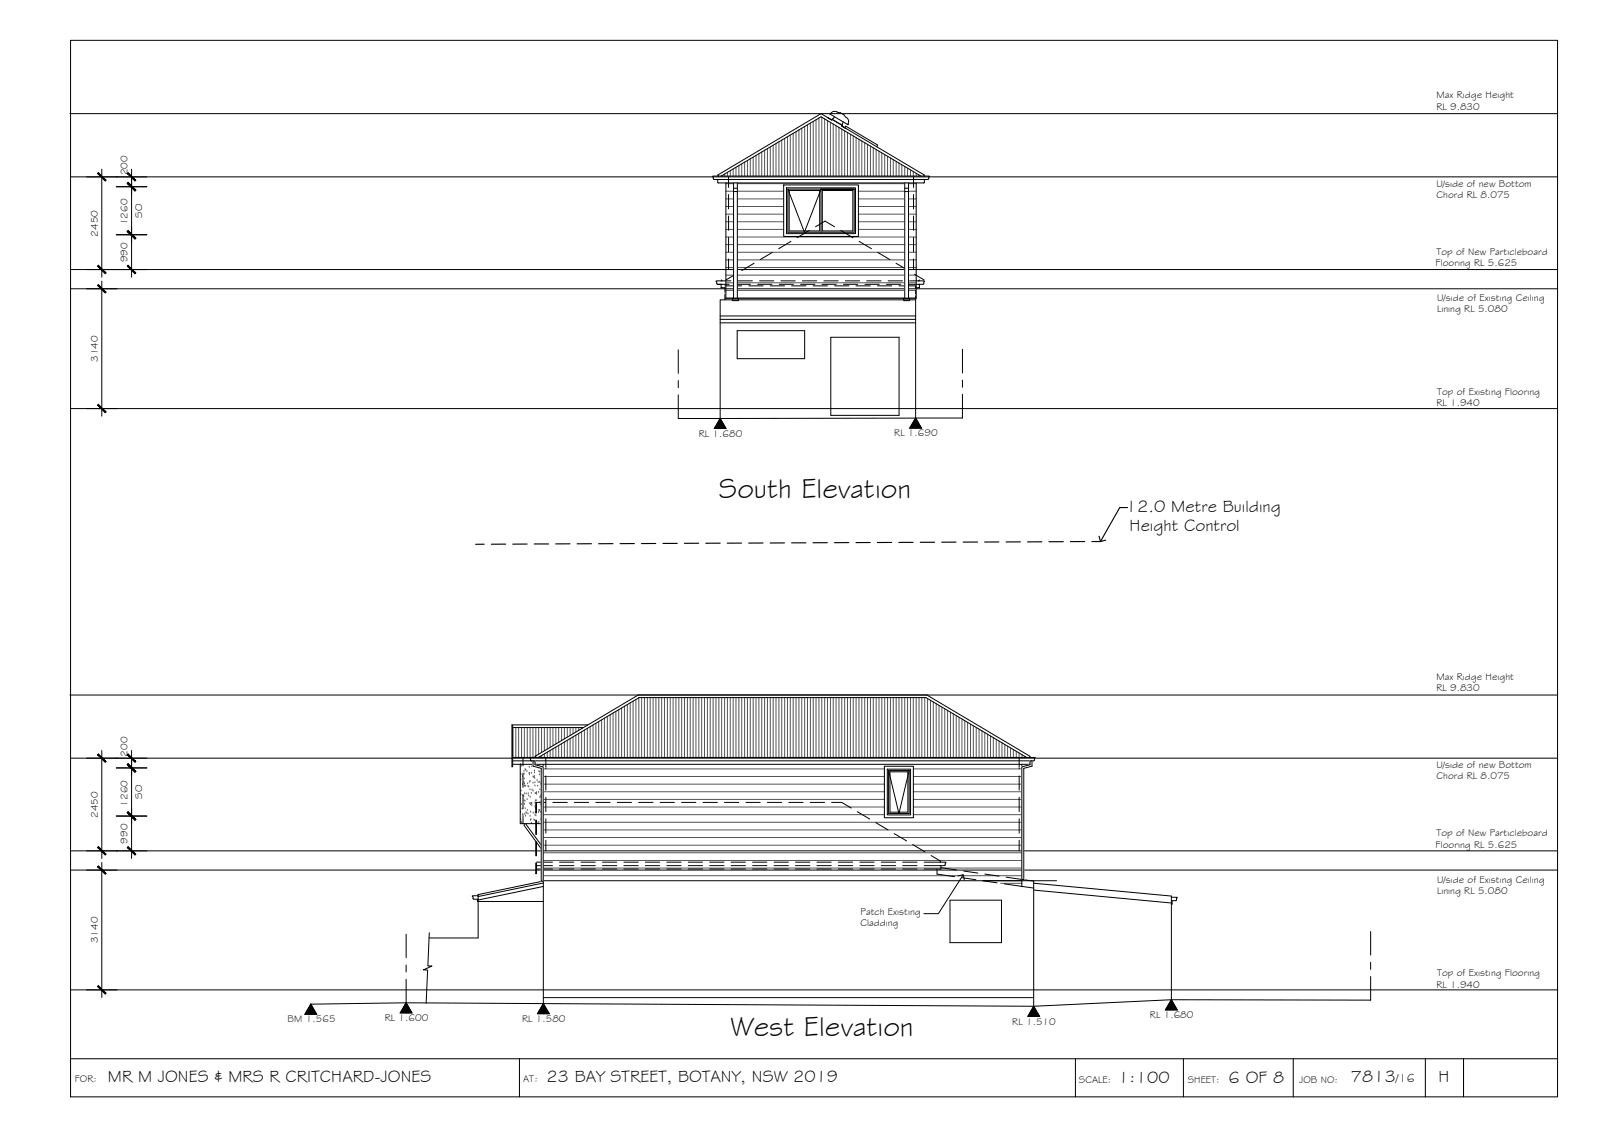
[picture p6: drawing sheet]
<svg xmlns="http://www.w3.org/2000/svg" width="420mm" height="297mm" viewBox="0 0 420 297" stroke-linecap="round" stroke-linejoin="round" font-family="sans-serif">
<!-- layer: BORDER -->
<path d="M18.5 10.6h390v277h-390zM18.5 277.6h390M136.2 277.6v10M282.1 277.6v10M310.4 277.6v10M339.2 277.6v10M373.8 277.6v10M383.8 277.6v10" fill="none" stroke="#000" stroke-width=".26"/>
<!-- layer: CEILING-FLOOR LINES -->
<path d="M18.3 29.8h390.1M18.5 46.4h390M18.5 70.7h390M18.5 75.7h390M18.5 107.1h390M18.3 182.2h390.1M18.5 198.8h390M18.5 223.1h390M18.5 228.1h390M18.5 259.5h390" fill="none" stroke="#000" stroke-width=".26"/>
<!-- layer: HATCH -->
<g fill="none" stroke="#545454" stroke-width=".26">
<path d="M199.8 39.8v6.4M200.5 39.4v6.8M201.3 39v7.2M202 38.5v7.7M202.8 38.1v8.1M203.5 37.6v8.6M204.3 37.2v9M205 36.7v9.5M205.8 36.3v9.9M206.5 35.8v10.4M207.3 35.4v10.8M208 34.9v11.3"/>
<path d="M208.8 34.5v11.7M209.5 34.1v12.1M210.3 33.6v12.6M211 33.2v13M211.8 32.7v13.5M212.5 32.3v13.9M213.3 31.8v14.4M214 31.4v14.8M214.8 30.9v15.3M215.5 30.7v15.5M216.3 31.2v15M217 31.6v14.6"/>
<path d="M217.8 32.1v14.1M218.5 32.5v13.7M219.3 32.9v13.3M220 33.4v12.8M220.8 33.8v12.4M221.5 34.3v11.9M222.3 34.7v11.5M223 35.2v11M223.8 35.6v10.6M224.5 36.1v10.1M225.3 36.5v9.7M226 37v9.2"/>
<path d="M226.8 37.4v8.8M227.5 37.9v8.3M228.3 38.3v7.9M229 38.7v7.5M229.8 39.2v7M230.5 39.6v6.6M189.3 46.1v.1M190 45.6v.6M190.4 48.1h49.9M190.4 50.1h15.1M190.4 52.1h15.1M190.4 54.1h15.1"/>
<path d="M190.4 56.1h15.1M190.4 58.1h15.1M190.8 45.2v1M191.5 44.7v1.5M192.3 44.3v1.9M193 43.9v2.3M193.8 43.4v2.8M194.5 43v3.2M195.3 42.5v3.7M196 42.1v4.1M196.8 41.6v4.6M197.5 41.2v5"/>
<path d="M198.3 40.7v5.5M199 40.3v5.9M225.1 50.1h15.2M225.1 52.1h15.2M225.1 54.1h15.2M225.1 56.1h15.2M225.1 58.1h15.2M231.3 40.1v6.1M232 40.5v5.7M232.8 41v5.2M233.5 41.4v4.8M234.3 41.9v4.3"/>
<path d="M235 42.3v3.9M235.8 42.7v3.5M236.5 43.2v3M237.3 43.6v2.6M238 44.1v2.1M238.8 44.5v1.7M239.5 45v1.2M240.3 45.4v.8M241 45.9v.3M190.4 62.1h49.9M190.4 64.1h49.9M190.4 66.1h49.9"/>
<path d="M190.4 68.1h49.9M190.4 70.1h49.9M190.4 60.1h15.1M190.4 72.1h49.8M190.4 74.1h49.9M190.4 76.1h49.7M190.4 78.1h49.7M225.1 60.1h15.2M134.5 190.7v7.9M135.3 190.7v7.9M136 190.7v7.9M136.8 190.7v7.9"/>
<path d="M137.5 190.7v7.9M138.3 190.7v7.9M139 190.7v7.9M139.8 190.7v7.9M140.5 190.7v7.7M141.3 190.7v7.1M141.3 198.5v.1M142 190.7v6.6M142 198.1v.5M142.8 190.7v6.1M142.8 197.6v1M143.5 190.7v5.7"/>
<path d="M143.5 197.2v1.4M144.3 190.7v5.2M144.3 196.7v1.9M145 190.7v4.8M145 196.3v2.3M145.8 190.7v4.3M145.8 195.8v2.8M146.5 190.7v3.9M146.5 195.4v3.2M147.3 190.7v3.5M147.3 195v3.6M148 190.7v3"/>
<path d="M148 194.5v4.1M148.8 190.7v2.6M148.8 194.1v4.5M149.5 190.7v2.1M149.5 193.6v5M150.3 190.7v1.7M150.3 193.2v5.4M151 190.7v1.2M151 192.7v5.9M151.8 190.7v.8M151.8 192.3v6.3M152.5 190.7v.3"/>
<path d="M152.5 191.8v6.8M153.3 191.4v7.2M154 191v7.6M154.8 190.5v8.1M155.5 190.1v8.5M156.3 189.6v9M157 189.2v9.4M157.8 188.7v9.9M158.5 188.3v10.3M159.3 187.8v10.8M160 187.4v11.2M160.8 187v11.6"/>
<path d="M161.5 186.5v12.1M162.3 186v12.6M163 185.6v13M163.8 185.2v13.4M164.5 184.7v13.9M165.3 184.3v14.3M166 183.8v14.8M166.8 183.4v15.2M167.5 182.9v15.7M168.3 182.9v15.7M169 182.9v15.7M169.8 182.9v15.7"/>
<path d="M170.5 182.9v15.7M171.3 182.9v15.7M172 182.9v15.7M172.8 182.9v15.7M173.5 182.9v15.7M174.3 182.9v15.7M175 182.9v15.7M175.8 182.9v15.7M176.5 182.9v15.7M177.3 182.9v15.7M178 182.9v15.7M178.8 182.9v15.7"/>
<path d="M179.5 182.9v15.7M180.3 182.9v15.7M181 182.9v15.7M181.8 182.9v15.7M182.5 182.9v15.7M183.3 182.9v15.7M184 182.9v15.7M184.8 182.9v15.7M185.5 182.9v15.7M186.3 182.9v15.7M187 182.9v15.7M187.8 182.9v15.7"/>
<path d="M188.5 182.9v15.7M189.3 182.9v15.7M190 182.9v15.7M190.8 182.9v15.7M191.5 182.9v15.7M192.3 182.9v15.7M193 182.9v15.7M193.8 182.9v15.7M194.5 182.9v15.7M195.3 182.9v15.7M196 182.9v15.7M196.8 182.9v15.7"/>
<path d="M197.5 182.9v15.7M198.3 182.9v15.7M199 182.9v15.7M199.8 182.9v15.7M200.5 182.9v15.7M201.3 182.9v15.7M202 182.9v15.7M202.8 182.9v15.7M203.5 182.9v15.7M204.3 182.9v15.7M205 182.9v15.7M205.8 182.9v15.7"/>
<path d="M206.5 182.9v15.7M207.3 182.9v15.7M208 182.9v15.7M208.8 182.9v15.7M209.5 182.9v15.7M210.3 182.9v15.7M211 182.9v15.7M211.8 182.9v15.7M212.5 182.9v15.7M213.3 182.9v15.7M214 182.9v15.7M214.8 182.9v15.7"/>
<path d="M215.5 182.9v15.7M216.3 182.9v15.7M217 182.9v15.7M217.8 182.9v15.7M218.5 182.9v15.7M219.3 182.9v15.7M220 182.9v15.7M220.8 182.9v15.7M221.5 182.9v15.7M222.3 182.9v15.7M223 182.9v15.7M223.8 182.9v15.7"/>
<path d="M224.5 182.9v15.7M225.3 182.9v15.7M226 182.9v15.7M226.8 182.9v15.7M227.5 182.9v15.7M228.3 182.9v15.7M229 182.9v15.7M229.8 182.9v15.7M230.5 182.9v15.7M231.3 182.9v15.7M232 182.9v15.7M232.8 182.9v15.7"/>
<path d="M233.5 182.9v15.7M234.3 182.9v15.7M235 182.9v15.7M235.8 182.9v15.7M236.5 182.9v15.7M237.3 182.9v15.7M238 182.9v15.7M238.8 182.9v15.7M239.5 182.9v15.7M240.3 182.9v15.7M241 182.9v15.7M241.8 182.9v15.7"/>
<path d="M242.5 182.9v15.7M243.3 183.1v15.5M244 183.6v15M244.8 184v14.6M245.5 184.5v14.1M246.3 184.9v13.7M247 185.4v13.2M247.8 185.8v12.8M248.5 186.3v12.3M249.3 186.7v11.9M250 187.1v11.5M250.8 187.6v11"/>
<path d="M251.5 188v10.6M252.3 188.5v10.1M253 188.9v9.7M253.8 189.4v9.2M254.5 189.8v8.8M255.3 190.3v8.3M256 190.7v7.9M256.8 191.2v7.4M257.5 191.6v7M258.3 192.1v6.5M259 192.5v6.1M259.8 192.9v5.7"/>
<path d="M260.5 193.4v5.2M261.3 193.8v4.8M262 194.3v4.3M262.8 194.7v3.9M263.5 195.2v3.4M264.3 195.6v3M265 196.1v2.5M265.8 196.5v2.1M266.5 196.9v1.7M267.3 197.4v1.2M268 197.8v.8M268.8 198.3v.3"/>
<path d="M136.5 213h.1M136.5 200.5h.1M136.6 214.9h.1M136.6 208.4h.1M136.6 204.4h.1M136.6 203.1h.1M136.6 215.5h.1M136.7 207.4h.1M136.7 200.8h.1M136.7 211h.1M136.8 215.7h.1M136.9 212.1h.1"/>
<path d="M137 205.7h.1M137 203.6h.1M137.1 213.5h.1M137.1 213.8h.1M137.2 208.7h.1M137.4 208.8h.1M137.4 202.2h.1M137.5 203h.1M137.5 205.2h.1M137.5 204.2h.1M137.5 209.9h.1M137.5 206.2h.1"/>
<path d="M137.5 210.9h.1M137.6 205.6h.1M137.6 208.1h.1M137.7 213.5h.1M137.7 210.1h.1M137.7 201.8h.1M137.7 212h.1M137.8 214h.1M137.8 206.1h.1M137.9 201.9h.1M138 213.1h.1M138 208.2h.1"/>
<path d="M138.1 213.2h.1M138.2 202.3h.1M138.2 209.6h.1M138.3 212.5h.1M138.4 205.5h.1M138.5 213.4h.1M138.5 206.2h.1M138.5 208.1h.1M138.7 208.7h.1M138.7 206.3h.1M138.8 202.7h.1M138.8 201.2h.1"/>
<path d="M138.8 202.8h.1M138.9 203.2h.1M138.9 205.1h.1M138.9 210.7h.1M139 207.1h.1M139 204.8h.1M139 214h.1M139.1 209h.1M139.1 211h.1M139.1 215h.1M139.2 212.9h.1M139.2 214.9h.1"/>
<path d="M139.3 210.6h.1M139.3 208h.1M139.4 202.7h.1M139.4 201h.1M139.4 215.9h.1M139.4 210.7h.1M139.5 210.6h.1M139.5 211.2h.1M139.6 207.1h.1M139.8 205.3h.1M139.8 203.7h.1M139.8 207.4h.1"/>
<path d="M139.9 213.2h.1M140 203.8h.1M140 215h.1M140.2 202.1h.1M140.2 202.6h.1M140.2 203.6h.1M140.2 215.1h.1M140.2 204.1h.1M140.3 210.5h.1M140.3 206.1h.1M140.3 205.2h.1M140.3 213.8h.1"/>
<path d="M140.3 211.5h.1M140.4 208h.1M140.4 213.1h.1M140.4 210h.1M140.5 211.9h.1M140.6 213.9h.1M140.6 208.1h.1M140.6 215.9h.1M140.6 209.9h.1M140.7 207.8h.1M140.7 208.2h.1M140.8 215.7h.1"/>
<path d="M140.9 204.7h.1M141 206.1h.1M141.1 201.2h.1M141.1 215.9h.1M141.1 205.1h.1M141.2 213h.1M141.3 207.7h.1M141.3 201.4h.1M141.3 215.6h.1M141.3 202.3h.1M141.3 212.5h.1M141.4 201.2h.1"/>
<path d="M141.5 203.2h.1M141.5 212.5h.1M141.5 205.1h.1M141.5 212.6h.1M141.6 202.4h.1M141.6 207.1h.1M141.7 209h.1M141.7 210.3h.1M141.7 211h.1M141.8 213h.1M141.8 214.9h.1M141.8 208.7h.1"/>
<path d="M141.9 205.6h.1M142.1 205.8h.1M142.1 207.6h.1M142.1 202.4h.1M142.1 215.5h.1M142.2 204.8h.1M142.2 202.2h.1M142.2 210.2h.1M142.3 215h.1M142.4 213.4h.1M142.5 215.6h125.5M142.5 217.6h125.5"/>
<path d="M142.5 219.6h125.5M142.5 201.6h89.5M142.5 203.6h89.5M142.5 205.6h89.5M142.5 207.6h89.5M142.5 209.6h89.5M142.5 211.6h89.5M142.5 213.6h89.5M239.6 201.6h28.4M239.6 203.6h28.4M239.6 205.6h28.4M239.6 207.6h28.4"/>
<path d="M239.6 209.6h28.4M239.6 211.6h28.4M239.6 213.6h28.4M142.5 221.6h125.5M142.5 223.6h125.5M142.5 225.6h125.5M142.5 227.6h125.5M142.5 229.6h125.5M262.4 231.6h5.6"/>
</g>
<!-- layer: DIMENSION -->
<g fill="none" stroke="#000" stroke-width=".26">
<path d="M22.7 46.4h15.8M26.7 44.4v28.3M30.5 49h8M34.5 44.4v28.3M22.7 75.7h8M22.7 70.7h15.8M26.7 73.7v35.4M30.5 61.5h8M22.7 107.1h8M22.7 198.8h15.8M26.7 196.8v28.3M34.5 196.8v28.3"/>
<path d="M30.5 201.3h8M30.5 213.9h8M22.7 228.1h8M22.7 223.1h15.8M26.7 226.1v35.4M257.7 230.9h19.4M22.7 259.5h8"/>
</g>
<!-- layer: 0 -->
<g fill="#000" stroke="#000" stroke-width=".26">
<path d="M25.6 45.5l2 2 .2-.2zM25.6 45.5l.2-.3 2 2.1z"/>
<path d="M33.6 47.8l-.2 .2 2.2 1.8zM33.4 48l2.2 1.8-.2 .3z"/>
<path d="M33.4 45.5l2 2 .2-.2zM33.6 45.2l2 2.1-2.2-1.8z"/>
<path d="M33.4 48l2 2.1 .2-.3zM33.6 47.8l2 2-2.2-1.8z"/>
<path d="M25.6 69.8l2.2 1.8-2-2.1zM25.6 69.8l2.2 1.8-.2 .2z"/>
<path d="M25.6 74.8l2 2 .2-.2zM25.6 74.8l.2-.2 2 2z"/>
<path d="M33.6 60.4l-.2 .3 2.2 1.7zM33.4 60.7l2.2 1.7-.2 .2z"/>
<path d="M33.6 69.5l-.2 .3 2.2 1.8zM33.4 69.8l2.2 1.8-.2 .2z"/>
<path d="M33.4 60.7l2 1.9 .2-.2zM33.6 60.4l2 2-2.2-1.7z"/>
<path d="M25.8 106l-.2 .2 2.2 1.8zM25.6 106.2l2.2 1.8-.2 .2z"/>
<path d="M25.6 197.9l2 2 .2-.2zM25.6 197.9l.2-.3 2 2.1z"/>
<path d="M33.4 197.9l2 2 .2-.2zM33.6 197.6l2 2.1-2.2-1.8z"/>
<path d="M33.6 200.2l-.2 .2 2.2 1.8zM33.4 200.4l2.2 1.8-.2 .3z"/>
<path d="M33.6 212.8l-.2 .3 2.2 1.7zM33.4 213.1l2.2 1.7-.2 .2z"/>
<path d="M33.4 200.4l2 2.1 .2-.3zM33.6 200.2l2 2-2.2-1.8z"/>
<path d="M33.4 213.1l2 1.9 .2-.2zM33.6 212.8l2 2-2.2-1.7z"/>
<path d="M25.8 221.9l-.2 .3 2.2 1.8zM25.6 222.2l2.2 1.8-.2 .2z"/>
<path d="M25.6 227.2l2 2 .2-.2zM25.6 227.2l.2-.2 2 2z"/>
<path d="M33.6 221.9l-.2 .3 2.2 1.8zM33.4 222.2l2.2 1.8-.2 .2z"/>
<path d="M25.8 258.4l-.2 .2 2.2 1.8zM25.6 258.6l2.2 1.8-.2 .2z"/>
</g>
<!-- layer: GRDLEV -->
<path d="M240.1 109.6l-62.2 .1M240.1 109.6h12.3M359.5 262.2l-52.3-.1-36.1 1.7-164.6-.9-25 .4" fill="none" stroke="#000" stroke-width=".26"/>
<!-- layer: EXISTING -->
<g fill="none" stroke="#000" stroke-width=".26">
<path d="M213.9 59.5l2.5-1.5 2.5 1.5M188 74.3l.2 .2h3M189.1 74.5v.9h1v1.2M189.1 73.6h2.6M189.2 73.4l.1 .2-1.5 .1 .2 .6M190.1 77.1v1.5M190.1 74.9h4.4M192.9 71.9l-2.5 1.5M193.1 74.5h3.7M193.6 73.6h3.7M196.4 74.9h3.7M197.8 69l-3.3 1.9"/>
<path d="M198.7 74.5h3.8M199.2 73.6h3.8M202 74.9h3.8M202.6 66.2l-3.2 1.9M204.4 74.5h3.7M204.8 73.6h3.8M207.4 63.3l-3.2 1.9M207.6 74.9h3.8M210 74.5h3.7M210.4 73.6h3.8M212.3 60.4l-3.3 1.9M213.3 74.9h3.7"/>
<path d="M215.6 74.5h3.7M216.1 73.6h3.7M218.9 74.9h3.7M220.5 60.4l3.2 1.9M221.2 74.5h3.8M221.7 73.6h3.8M224.5 74.9h3.8M225.3 63.3l3.3 1.9M226.9 74.5h3.7M227.3 73.6h3.8M230.1 74.9h3.8M230.2 66.2l3.2 1.9"/>
<path d="M232.5 74.5h3.7M232.9 73.6h3.8M235 69l3.2 1.9M235.8 74.9h4.3v.7M238.6 73.6h2.5M239.8 71.9l2.5 1.5M240.1 78.6h-51.2v31.1M240.1 76.1v1M240.1 77.5v32.1M241.1 73.4l-.2 .2 1.6 .1-.2 .6M241.1 74.5v.9h-1M242.3 74.3l-.2 .2h-4"/>
<path d="M188.9 82.8h51.2M188.9 83.7h51.2M188.9 84.6h51.2M193.3 86.7h17.7v7.3h-17.7zM217.9 88.4h17.9v20.5h-17.9zM140.5 215v3.8M140.7 210.4v2.7M140.7 215v3.8M143.1 210.4h-2.6v2.7M145 210.4h3.8M150.6 210.4h3.8M156.3 210.4h3.7"/>
<path d="M161.9 210.4h3.7M167.5 210.4h3.8M173.1 210.4h3.8M178.8 210.4h3.7M184.4 210.4h3.7M190 210.4h3.8M195.6 210.4h3.8M201.3 210.4h3.7M206.9 210.4h3.7M212.5 210.4h3.8M218.1 210.4h2.7l2.5 1.5M224.9 212.8l3.2 1.9"/>
<path d="M229.7 215.7l3.2 1.9M234.5 218.6l3.3 1.9M125.2 235.7v.6h.2v9.6h-12.9M125.4 234.8l-1.5 .1 .2 .2v.6h1.3M125.4 234.8v1.5h17.1M140.5 226.3v2.7h.2v-2.7M140.5 220.6v3.8M140.7 226.9h4.2M140.7 227.8h4.2M140.7 226h4.2M140.7 220.6v3.8M142.5 227.8v35.3"/>
<path d="M142.5 232.4l-17.1 3.6M142.5 231.5l-17.1 3.5M142.5 231l-17.1 3.5v.3M146.8 226.9h3.7M146.8 227.8h3.7M146.8 226h3.7M152.4 226.9h3.7M152.4 227.8h3.7M152.4 226h3.7M158 226.9h3.8M158 227.8h3.8M158 226h3.8"/>
<path d="M163.6 226.9h3.8M163.6 227.8h3.8M163.6 226h3.8M169.3 226.9h3.7M169.3 227.8h3.7M169.3 226h3.7M174.9 226.9h3.7M174.9 227.8h3.7M174.9 226h3.7M180.5 226.9h3.8M180.5 227.8h3.8M180.5 226h3.8"/>
<path d="M186.1 226.9h3.8M186.1 227.8h3.8M186.1 226h3.8M191.8 226.9h3.7M191.8 227.8h3.7M191.8 226h3.7M197.4 226.9h3.7M197.4 227.8h3.7M197.4 226h3.7M203 226.9h3.8M203 227.8h3.8M203 226h3.8"/>
<path d="M208.6 226.9h3.8M208.6 227.8h3.8M208.6 226h3.8M214.3 226.9h3.7M214.3 227.8h3.7M214.3 226h3.7M219.9 226.9h3.7M219.9 227.8h3.7M219.9 226h3.7M225.5 226.9h3.8M225.5 227.8h3.8M225.5 226h3.8"/>
<path d="M231.1 226.9h3.8M231.1 227.8h3.8M231.1 226h3.8M236.8 226.9h3.7M236.8 227.8h3.7M236.8 226h3.7M239.4 221.4l3.2 1.9M242.4 226h4.2M244.2 224.3l2.5 1.5-.1 .2M245.8 227.8v1.4l4.6 .6M246.6 226l1.5 .2-.4 .7h-5.3M246.8 226.9v.9h-4.4"/>
<path d="M246.8 227.5l4.1 .6M249.2 236h13.5v11.1h-13.5zM252.3 230.1l3.7 .5M252.7 228.4l3.8 .5M257.8 230.9l3.7 .6M258.3 229.2l3.7 .5M263.4 231.7l7.7 1.1M263.9 230l7.2 1v32.8M268 230.9v1.5M271.1 233.4l36.1 3.3M271.1 231.6l36.1 3.3v27.2M307.2 235.2l1.6 .1-.2 .2-.1 .6h-1.3"/>
<path d="M307.4 236.1v.9h-.2M142.5 261.5h128.6"/>
</g>
<!-- layer: NEWWORK -->
<g fill="none" stroke="#000" stroke-width=".26">
<path d="M218.2 31.3l2.7 1.6M218.9 30.6l-.8 .9-1-.6 1 .6 .1-.2 2.7 1.6-.1 .2 1 .6M220.5 29.6h-.3a1.78 1.78 0 0 0-2.2 0l-.3 .3 4.7 2.8a1.53 1.53 0 0 0-.7-2.1l-.4-.5-.8-.5M221.2 32l-.4 1.1 .1-.2M187.1 46.8l.2 .3 56.1-.1 .2-.2M188.2 47.1v.9h54.2v-.9M188.4 46.2h-1.5l.2 .7M189.2 46.2l26.1-15.6 26.2 15.6M190.4 48v30.2h49.9v-30.2M205.5 48.5h19.6v13.5h-19.6zM206.3 49.2h18.1v12h-18.1zM242.2 46.2l.2-.3-27.1-16.1-27 16.1 .1 .3h55.2l.2 .1-.2 .1v.5"/>
<path d="M134.5 198.6h137l-.4 .9h-136.6M134.5 190v11h-.2v-11h19.9M134.5 190.7h18.5M140.3 199.5v.9h.2M140.3 198.6h-1.3l.4 .9M140.5 198.6l-.2-.3 27.1-16.1h75.7l27 16.1-.2 .3M141.2 198.6l26.4-15.7h75.3l26.3 15.7M270.2 199.5v.9h-135.7M136.4 200.4v15.5h6.1M137.5 215.9v.5l4.5 6.1M138 215.9v.3l4.5 6.1M142.5 200.4v30.5h125.5v-30.5"/>
<path d="M232 200.9h7.6v13.5h-7.6zM232.7 201.6h6.1v12h-6.1z"/>
</g>
<!-- layer: 0.13 -->
<g fill="none" stroke="#000" stroke-width=".26">
<path d="M191.1 46.4v2.7M191.1 51v3.8M191.1 56.6v3.8M239.6 46.4v2.7M239.6 51v3.8M239.6 56.6v3.8M191.1 62.3v3.7M191.1 67.9v2.8M239.6 62.3v3.7M239.6 67.9v2.8M137.2 198.8v2M143.2 198.8v2.7"/>
<path d="M267.3 198.8v2.7M137.2 202.7v3.7M137.2 208.3v3.7M137.2 213.9v2M143.2 203.4v3.8M143.2 209v3.8M143.2 214.7v3.7M267.3 203.4v3.8M267.3 209v3.8M267.3 214.7v3.7M143.2 220.3v2.8M267.3 220.3v2.8"/>
<path d="M112.6 244.5l-.4 8.7 1.1 .1-2.3 1h1.1l-.3 8.7"/>
</g>
<!-- layer: MASK -->
<g fill="#fff" stroke="#fff" stroke-width=".26">
<path d="M218.7 29.2h.3z"/>
<path d="M219.8 29.6h.3z"/>
<path d="M217.8 29.8h2.1z"/>
<path d="M217.7 29.9h.2z"/>
<path d="M221.6 30.7h.2z"/>
<path d="M221.8 30.7l.1 .1z"/>
<path d="M220.7 30.8h.3z"/>
<path d="M219.7 31h.1z"/>
<path d="M218.2 31.3l.3 .1h-.3z"/>
<path d="M218.2 31.3h.2z"/>
<path d="M222.3 32.5h.1z"/>
<path d="M222.3 32.5l.1 .1z"/>
<path d="M222.3 32.6h.1z"/>
<path d="M220.8 32.7l.1 .1z"/>
<path d="M220.7 32.6h.2z"/>
<path d="M220.8 32.8h.1z"/>
<path d="M220.4 32.8h.4z"/>
<path d="M218.7 29.2h.3zM218.7 29.2h.5z"/>
<path d="M218.5 29.3l.7-.1zM218.5 29.3h.8z"/>
<path d="M218.4 29.3h.9zM218.4 29.3h1z"/>
<path d="M218.3 29.4l1.1-.1zM218.3 29.4h1.2z"/>
<path d="M218.2 29.4h1.3zM218.2 29.4h1.4z"/>
<path d="M218.2 29.5l1.4-.1zM218.2 29.5h1.5zM219.6 29.4l.1 .1z"/>
<path d="M218.2 29.5h1.5zM218.1 29.5h1.6z"/>
<path d="M218.1 29.5h1.6zM218.1 29.5h1.6z"/>
<path d="M218.1 29.5h1.6zM218 29.6h1.8z"/>
<path d="M218 29.6h1.8zM218 29.6h1.8z"/>
<path d="M219.8 29.6h.3zM219.8 29.6h.4z"/>
<path d="M219.8 29.6h.4zM219.8 29.6h.7z"/>
<path d="M218 29.6h1.8zM218 29.6h1.8z"/>
<path d="M219.8 29.6h.7zM219.8 29.6h.7z"/>
<path d="M218 29.6h1.8zM218 29.6h1.8z"/>
<path d="M218 29.6h1.8zM217.9 29.7h2z"/>
<path d="M219.8 29.6h.7zM219.9 29.7h.7z"/>
<path d="M217.9 29.7h2zM217.9 29.8h2z"/>
<path d="M219.9 29.7h.7zM219.9 29.8h.9z"/>
<path d="M217.9 29.8h2zM217.8 29.8h2.1zM217.8 29.8h2.1z"/>
<path d="M219.9 29.8h.9zM219.9 29.8h1z"/>
<path d="M217.8 29.8h2.1zM217.9 29.8h2z"/>
<path d="M219.9 29.8h1zM219.9 29.8h1z"/>
<path d="M219.9 29.8h1zM220 29.9h1z"/>
<path d="M217.9 29.8h2zM218 29.9h2z"/>
<path d="M217.7 29.9h.2zM217.7 29.9h.2z"/>
<path d="M218 29.9h2zM218 29.9h2z"/>
<path d="M220 29.9h1zM220 29.9h1z"/>
<path d="M217.7 29.9h.2zM217.9 29.9l.1 .1z"/>
<path d="M217.9 29.9l.1 .1zM218 29.9l.1 .1z"/>
<path d="M218 29.9h2zM218.1 30h1.9z"/>
<path d="M220 29.9h1zM220 30h1.1z"/>
<path d="M217.8 30h.2zM217.9 30h.2z"/>
<path d="M218.1 30h1.9zM218.2 30h1.8z"/>
<path d="M220 30h1.1zM220 30h1.2z"/>
<path d="M218.2 30h1.8zM218.3 30.1l1.7-.1z"/>
<path d="M220 30h1.2zM220 30.1h1.3z"/>
<path d="M218.3 30.1h1.7zM218.4 30.2l1.6-.1z"/>
<path d="M220 30.1h1.3zM220 30.2h1.4z"/>
<path d="M217.9 30l.3 .2zM218.1 30l.3 .2z"/>
<path d="M218.1 30l.3 .2zM218.2 30l.3 .2z"/>
<path d="M220 30.2h1.4zM220 30.2h1.4z"/>
<path d="M218.4 30.2h1.6zM218.5 30.2h1.5z"/>
<path d="M218.4 30.2l.2 .2zM218.5 30.2l.2 .2z"/>
<path d="M218.5 30.2h1.5l-1.3 .2zM218.7 30.4h1.3v-.2z"/>
<path d="M220 30.2h1.4l-1.4 .2zM220 30.4h1.5l-.1-.2z"/>
<path d="M218.7 30.4h1.3zM218.7 30.4h1.3z"/>
<path d="M220 30.4h1.5zM220 30.4h1.5z"/>
<path d="M220 30.4h1.5l-1.1 .2zM220.4 30.6h1.3l-.2-.2z"/>
<path d="M218.2 30.2l.7 .4zM218.4 30.2l.7 .4z"/>
<path d="M218.9 30.6h.2zM219 30.7h.2z"/>
<path d="M220.4 30.6h1.3zM220.5 30.7h1.3z"/>
<path d="M220.5 30.7h1zM220.6 30.7h.9z"/>
<path d="M221.3 30.7h.2zM221.3 30.7h.3z"/>
<path d="M221.5 30.7h.3zM221.6 30.7h.2z"/>
<path d="M221.3 30.7h.3zM221.3 30.7h.3z"/>
<path d="M221.6 30.7h.2zM221.6 30.7h.2z"/>
<path d="M220.6 30.7h.7zM220.6 30.7h.7z"/>
<path d="M220.6 30.7h.7zM220.6 30.7h.7z"/>
<path d="M221.2 30.7h.4zM221.2 30.7h.5z"/>
<path d="M221.1 30.7h.6zM221.1 30.7h.7z"/>
<path d="M220.6 30.7h.6zM220.6 30.7h.6z"/>
<path d="M220.6 30.7h.5zM220.7 30.8l.4-.1z"/>
<path d="M221 30.8l.8-.1zM221 30.8h.9z"/>
<path d="M221 30.8h.9zM221 30.8h.9z"/>
<path d="M218.7 30.4h1.3l-.5 .4zM219.5 30.8h1.2l-.7-.4z"/>
<path d="M220.7 30.8h.3zM220.7 30.8h.3z"/>
<path d="M218.6 30.4l.9 .5zM218.7 30.4l.9 .5z"/>
<path d="M219.5 30.8h1.2zM219.6 30.9h1.3z"/>
<path d="M220.9 30.9l1-.1zM220.9 30.9h1.1z"/>
<path d="M219.6 30.9h2.4zM219.7 30.9h2.4z"/>
<path d="M218.8 30.7l-.1 .3zM218.7 31h.8l-.5-.3z"/>
<path d="M219.7 30.9h2.4zM219.8 31h2.4z"/>
<path d="M218.7 31h.8zM218.6 31h1z"/>
<path d="M219.8 31h2.4zM219.9 31h2.3z"/>
<path d="M219.9 31h2.3zM219.9 31.1h2.4z"/>
<path d="M218.6 31h1zM218.6 31.1h1.1z"/>
<path d="M219.9 31.1h2.4zM220 31.1h2.3z"/>
<path d="M218.5 31.1h1.2zM218.5 31.1h1.3z"/>
<path d="M220 31.1h2.3zM220.1 31.1h2.2z"/>
<path d="M218.4 31.2l1.4-.1zM218.4 31.2h1.4z"/>
<path d="M220.1 31.1h2.2zM220.1 31.2h2.2z"/>
<path d="M218.4 31.2h1.4zM218.4 31.2h1.5z"/>
<path d="M220.1 31.2h2.2zM220.2 31.2h2.2z"/>
<path d="M218.3 31.2h1.6zM218.3 31.2h1.6z"/>
<path d="M220.2 31.2h2.2zM220.2 31.2h2.2z"/>
<path d="M218.3 31.2h1.6zM218.3 31.2h1.6z"/>
<path d="M220.2 31.2h2.2zM220.2 31.2h2.2z"/>
<path d="M220.2 31.2h2.2l-1.8 .2zM220.6 31.4h1.9l-.1-.2z"/>
<path d="M218.2 31.4h.3zM218.1 31.5h.4z"/>
<path d="M220.1 31.2l.4 .3zM220.2 31.2l.4 .3z"/>
<path d="M220.6 31.4h1.9zM220.6 31.5l1.9-.1z"/>
<path d="M220.5 31.5l.3 .2zM220.6 31.5l.3 .2z"/>
<path d="M220.6 31.5h1.9l-1.6 .2zM220.9 31.7h1.7l-.1-.2z"/>
<path d="M220.8 31.7l.4 .2zM220.9 31.7l.4 .2z"/>
<path d="M220.9 31.7h1.7l-1.3 .2zM221.3 31.9h1.3v-.2z"/>
<path d="M218.1 31.5h.4l.5 .5zM218.5 31.5l.5 .5h.4z"/>
<path d="M218.2 31.3l1.2 .7zM218.4 31.3l1.2 .7z"/>
<path d="M218.3 31.2h1.6l-.3 .8zM219.9 31.2l-.3 .8h1.6z"/>
<path d="M219 30.7l2.2 1.3zM219.2 30.7l2.2 1.3z"/>
<path d="M219 32h.4zM219.2 32.1h.4z"/>
<path d="M219.4 32l.2 .1zM219.6 32l.2 .1z"/>
<path d="M219.6 32h1.6zM219.8 32.1l1.4-.1z"/>
<path d="M221.2 32l.2 .1zM221.4 32l.2 .1z"/>
<path d="M221.3 31.9h1.3l-.9 .2zM221.7 32.1h.9v-.2z"/>
<path d="M221.7 32.1h.9l-.6 .2zM222 32.3h.5l.1-.2z"/>
<path d="M219.8 32.1h1.3l-.8 .3zM220.3 32.4h.7l.1-.3z"/>
<path d="M220.3 32.4h.7zM220.4 32.5l.6-.1z"/>
<path d="M222 32.3h.5l-.2 .2zM222.3 32.5l.2-.2z"/>
<path d="M221.2 31.9l1.1 .6zM221.3 31.9l1.1 .6z"/>
<path d="M220.4 32.5h.5zM220.5 32.5h.4z"/>
<path d="M221.4 32.1l.7 .4zM221.6 32.1l.7 .4z"/>
<path d="M222.1 32.5h.2zM222.3 32.5l.1 .1z"/>
<path d="M220.5 32.5h.4zM220.7 32.6l.2-.1z"/>
<path d="M222.3 32.6h.1zM222.3 32.6h.1z"/>
<path d="M219.6 32.1l1 .6zM219.8 32.1l1 .6z"/>
<path d="M219.2 32.1h.4l.8 .7zM219.6 32.1l.8 .7h.4z"/>
<path d="M220.6 32.7h.2zM220.8 32.7l.1 .1z"/>
<path d="M220.5 32.9h.4zM220.5 32.9l.3 .2 .1-.2z"/>
<path d="M270.2 199.5l.5 1v-1zM270.2 199.5l.5 1h-.5z"/>
<path d="M270.2 200.5l.5 .4v-.4zM268.7 200.9l1.5-.4 .5 .4z"/>
<path d="M268.7 200.9l1.2 .2 .8-.2zM268 201.1l.7-.2 1.2 .2z"/>
<path d="M268 201.1l.5 .3 1.4-.3zM268 201.1l.5 .3h-.5z"/>
<path d="M268 201.4l.5 29.2v-29.2zM268 201.4l.5 29.2h-.5z"/>
<path d="M192.4 48l1 30.2v-30.2zM192.4 48l1 30.2h-1z"/>
<path d="M237.3 48h1l-1 30.2zM238.3 48l-1 30.2h1z"/>
<path d="M139.8 199.5h.5l-.5 1zM140.3 199.5l-.5 1h.5z"/>
<path d="M139.8 200.5h.5l-.5 .4zM139.8 200.9h1.9l-1.4-.4z"/>
<path d="M139.8 200.9h1.9l-1.2 .2zM140.5 201.1h2l-.8-.2z"/>
<path d="M140.5 201.1h2l-.5 .3zM142 201.4h.5v-.3z"/>
<path d="M142 201.4h.5l-.5 29.6zM142.5 201.4l-.5 29.6h.5z"/>
</g>
<!-- layer: WINDOWS -->
<path d="M221.5 33.5l.3-.4 8.4 5-.2 .4M206.6 49.6h17.4h-8.7M206.6 49.6l4.4 11.3 4.3-11.3M206.6 49.6v11.3h17.4v-11.3M207 49.9h8v10.7h-8zM215.3 49.6v11.3M215.7 49.9h8v10.7h-8zM233.1 202l2.7 11.3 2.6-11.3M233.1 202h5.3M233.1 202v11.3h5.3v-11.3M233.4 202.3h4.7v10.6h-4.7z" fill="none" stroke="#000" stroke-width=".26"/>
<!-- layer: SERVICES -->
<path d="M192.4 48v30.2h1v-30.2M192.4 49.4h1M192.4 50.2h1M237.3 49.4h1M237.3 50.2h1M237.3 48v30.2h1v-30.2M192.1 78.2h1.6v.6h-1.6zM237 78.2h1.6v.6h-1.6zM139.8 199.5v1.4l2.2 .5v29.6h.5v-29.9l-2.2-.6v-1M270.2 199.5v1l-2.2 .6v29.5h.5v-29.2l2.2-.5v-1.4" fill="none" stroke="#000" stroke-width=".26"/>
<!-- layer: LEVELS -->
<path d="M188.9 109.7l1.5 2.6h-3zM240.1 109.6l1.6 2.6h-3.1zM81.5 263.3l1.5 2.6h-3zM106.5 262.9l1.5 2.6h-3zM142.5 263.1l1.5 2.7h-3zM271.1 263.8l1.5 2.7h-3zM307.2 262.1l1.5 2.7h-3z" fill="#000" stroke="#000" stroke-width=".26"/>
<path d="M188.9 109.7l1.5 2.6h-3zM240.1 109.6l1.6 2.6h-3.1zM81.5 263.3l1.5 2.6h-3zM106.5 262.9l1.5 2.6h-3zM142.5 263.1l1.5 2.7h-3zM271.1 263.8l1.5 2.7h-3zM307.2 262.1l1.5 2.7h-3z" fill="none" stroke="#000" stroke-width=".26"/>
<!-- layer: TEXT -->
<path d="M188.9 109.7v2.6M240.1 109.6v2.6M81.5 263.3v2.6M106.5 262.9v2.6M142.5 263.1v2.7M271.1 263.8v2.7M307.2 262.1v2.7" fill="none" stroke="#000" stroke-width=".26"/>
<!-- layer: BOUNDARY -->
<path d="M177.9 91.7v6.2M177.9 99.8v1.9M252.4 91.6v6.2M252.4 99.6v1.9M177.9 103.5v6.2M252.4 103.4v6.2M106.5 244.9v6.2M106.5 253v1.8M106.5 256.7v6.2M359.5 244.2v6.2M359.5 252.3v1.8M359.5 256v6.2" fill="none" stroke="#000" stroke-width=".26"/>
<!-- layer: HEIGHT CONTROL -->
<g fill="none" stroke="#000" stroke-width=".3">
<path d="M127 142.7h-2.3M132.6 142.7h-3.7M138.2 142.6l-3.7 .1M140.1 142.6h3.8M149.5 142.6h-3.8M155.1 142.6h-3.7M160.7 142.5l-3.7 .1M166.4 142.5h-3.8M172 142.5h-3.8M173.9 142.5h3.7M183.2 142.4h-3.7M188.9 142.4h-3.8"/>
<path d="M194.5 142.4h-3.8M200.1 142.4h-3.7M205.7 142.3l-3.7 .1M207.6 142.3h3.8M217 142.3h-3.8M222.6 142.3h-3.7M228.2 142.2l-3.7 .1M233.9 142.2h-3.8M239.5 142.2h-3.8M241.4 142.2h3.7M250.7 142.1h-3.7M256.4 142.1h-3.8"/>
<path d="M262 142.1h-3.8M267.6 142.1h-3.7M273.2 142l-3.7 .1M275.1 142h3.8M284.5 142h-3.8M286.4 142h2.2"/>
</g>
<!-- layer: 0 -->
<path d="M295.7 133.1h-2l-5.1 8.9M288.3 140.6l.3 1.4 1.4-.4" fill="none" stroke="#000" stroke-width=".3"/>
<path d="M251.2 229.6l1.4-.3 .3 1.4M252.6 229.3l-6.5 10.2h-3.8" fill="none" stroke="#000" stroke-width=".26"/>
<g font-size="7.5">
<text x="188.5" y="130.5">South Elevation</text>
<text x="191.6" y="271.6">West Elevation</text>
</g>
<g font-size="4.5">
<text x="295.3" y="134.2">12.0 Metre Building</text>
<text x="296.2" y="139.2">Height Control</text>
<text x="28.3" y="283.6">MR M JONES &amp; MRS R CRITCHARD-JONES</text>
<text x="143.3" y="283.6">23 BAY STREET, BOTANY, NSW 2019</text>
<text x="293.3" y="283.9">1:100</text>
<text x="322.2" y="283.9">6 OF 8</text>
<text x="354.3" y="283.8">7813</text>
<text x="377.3" y="283.7">H</text>
</g>
<text font-size="3.2" x="366.1" y="283.8">/16</text>
<g font-size="2.6">
<text x="376.7" y="28.7">RL 9.830</text>
<text x="376.7" y="25.8">Max Ridge Height</text>
<text x="33.4" y="45.9" transform="rotate(-90 33.4 45.9)">200</text>
<text x="376.7" y="48.9">U/side of new Bottom</text>
<text x="376.8" y="51.8">Chord RL 8.075</text>
<text x="33.4" y="59" transform="rotate(-90 33.4 59)">1260</text>
<text x="37.3" y="57.1" transform="rotate(-90 37.3 57.1)">SO</text>
<text x="25.6" y="62.1" transform="rotate(-90 25.6 62.1)">2450</text>
<text x="33.4" y="68.7" transform="rotate(-90 33.4 68.7)">990</text>
<text x="376.5" y="69.8">Flooring RL 5.625</text>
<text x="376.7" y="66.9">Top of New Particleboard</text>
<text x="376.9" y="79">U/side of Existing Ceiling</text>
<text x="376.9" y="81.9">Lining RL 5.080</text>
<text x="25.6" y="94.9" transform="rotate(-90 25.6 94.9)">3140</text>
<text x="376.7" y="106.5">RL 1.940</text>
<text x="376.9" y="103.6">Top of Existing Flooring</text>
<text x="183.3" y="114.5">RL 1.680</text>
<text x="234.5" y="114.4">RL 1.690</text>
<text x="376.7" y="178.2">Max Ridge Height</text>
<text x="376.7" y="181.1">RL 9.830</text>
<text x="33.4" y="198.3" transform="rotate(-90 33.4 198.3)">200</text>
<text x="376.7" y="201.3">U/side of new Bottom</text>
<text x="37.3" y="209.5" transform="rotate(-90 37.3 209.5)">SO</text>
<text x="376.8" y="204.2">Chord RL 8.075</text>
<text x="25.6" y="214.5" transform="rotate(-90 25.6 214.5)">2450</text>
<text x="33.4" y="211.4" transform="rotate(-90 33.4 211.4)">1260</text>
<text x="33.4" y="221.1" transform="rotate(-90 33.4 221.1)">990</text>
<text x="376.7" y="219.3">Top of New Particleboard</text>
<text x="376.5" y="222.2">Flooring RL 5.625</text>
<text x="376.9" y="231.4">U/side of Existing Ceiling</text>
<text x="225.7" y="239.8">Patch Existing</text>
<text x="376.9" y="234.3">Lining RL 5.080</text>
<text x="225.7" y="242.8">Cladding</text>
<text x="25.6" y="247.3" transform="rotate(-90 25.6 247.3)">3140</text>
<text x="376.9" y="256">Top of Existing Flooring</text>
<text x="376.7" y="258.9">RL 1.940</text>
<text x="75.4" y="268.1">BM 1.565</text>
<text x="100.9" y="267.7">RL 1.600</text>
<text x="136.9" y="267.9">RL 1.580</text>
<text x="265.5" y="268.6">RL 1.510</text>
<text x="301.6" y="266.9">RL 1.680</text>
<text x="19.6" y="283.8">FOR:</text>
<text x="137.2" y="283.6">AT:</text>
<text x="283" y="283.9">SCALE:</text>
<text x="311.5" y="283.9">SHEET:</text>
<text x="340.7" y="283.9">JOB NO:</text>
</g>
</svg>
